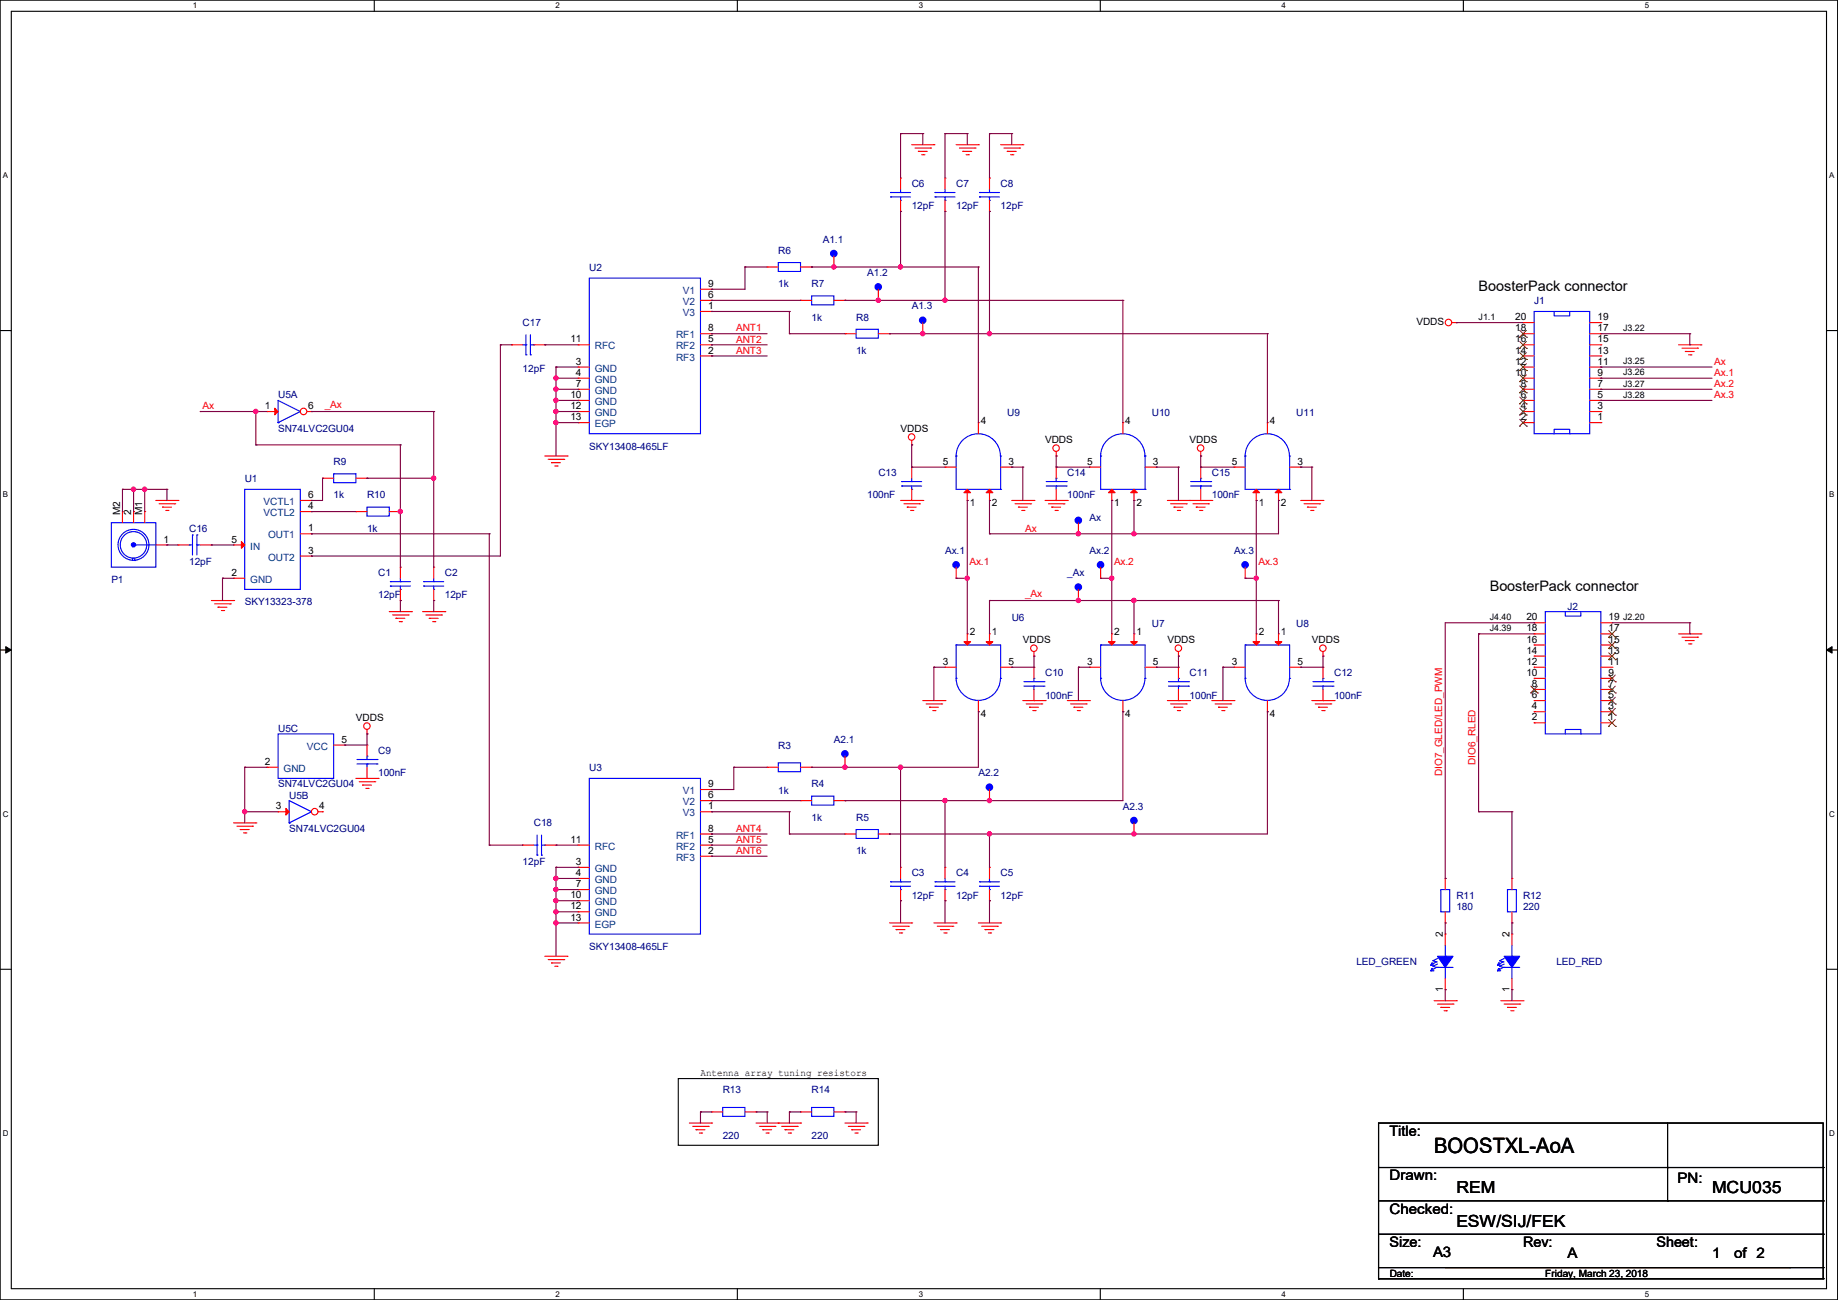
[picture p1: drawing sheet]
<svg xmlns="http://www.w3.org/2000/svg" width="420mm" height="297mm" viewBox="0 0 420 297" stroke-linecap="round" stroke-linejoin="round" font-family="sans-serif">
<path d="M0 0h419.9v297h-419.9zM2.6 2.6h414.8v291.8h-414.8z" fill="none" stroke="#000" stroke-width=".25"/>
<g fill="#fff">
<path d="M44 .3h1v2h-1z"/>
<path d="M44 294.7h1v2h-1z"/>
</g>
<path d="M85.5 0v2.6M85.5 294.4v2.6" fill="none" stroke="#000" stroke-width=".25"/>
<g fill="#fff">
<path d="M127 .3h.9v2h-.9z"/>
<path d="M127 294.7h.9v2h-.9z"/>
</g>
<path d="M168.5 0v2.6M168.5 294.4v2.6" fill="none" stroke="#000" stroke-width=".25"/>
<g fill="#fff">
<path d="M209.9 .3h1v2h-1z"/>
<path d="M209.9 294.7h1v2h-1z"/>
</g>
<path d="M251.4 0v2.6M251.4 294.4v2.6" fill="none" stroke="#000" stroke-width=".25"/>
<g fill="#fff">
<path d="M292.9 .3h.9v2h-.9z"/>
<path d="M292.9 294.7h.9v2h-.9z"/>
</g>
<path d="M334.4 0v2.6M334.4 294.4v2.6" fill="none" stroke="#000" stroke-width=".25"/>
<g fill="#fff">
<path d="M375.8 .3h1v2h-1z"/>
<path d="M375.8 294.7h1v2h-1z"/>
<path d="M.7 39h1.2v2h-1.2z"/>
<path d="M418 39h1.2v2h-1.2z"/>
<path d="M.7 112h1.2v2h-1.2z"/>
<path d="M418 112h1.2v2h-1.2z"/>
</g>
<path d="M0 75.5h2.6M417.4 75.5h2.5" fill="none" stroke="#000" stroke-width=".25"/>
<g fill="#fff">
<path d="M.7 185h1.2v1.9h-1.2z"/>
<path d="M418 185h1.3v1.9h-1.3z"/>
</g>
<path d="M0 148.5h2.6M417.4 148.5h2.5" fill="none" stroke="#000" stroke-width=".25"/>
<path d="M1.3 147.7l1.3 .8-1.3 .7zM417.4 148.5l1.2-.8v1.5z" fill="#000" stroke="#000" stroke-width=".23"/>
<g fill="#fff">
<path d="M.7 257.9h1.2v2h-1.2z"/>
<path d="M418 257.9h1.3v2h-1.3z"/>
</g>
<g fill="none" stroke="#000" stroke-width=".25">
<path d="M0 221.4h2.6M417.4 221.4h2.5M155 246.4h45.7v15.3h-45.7zM315 256.6h101.6v33h-101.6zM381 256.6v17.8M315 266.7h101.6M315 274.4h101.6M381 266.7h.1M381 274.4h.1M416.6 266.7h.1M416.6 274.4h.1M315 292.1h.1"/>
<path d="M315 282h101.6M315 289.6v2.5M315 292.1h101.6M330.2 289.6h78.8M409 289.6h.1M416.6 282h.1M416.6 292.1h.1M416.6 289.6h.1M416.6 289.6v2.5"/>
</g>
<g fill="none" stroke="#f00" stroke-width=".25">
<path d="M208.3 33.1h5.1M209.1 33.8h3.5M209.8 34.6h.1M209.8 34.6h2.1M210.6 35.3h.5M211.1 35.3h.1M212.6 33.8h.1M213.4 33.1h.1M218.5 33.1h5.1M219.2 33.8h3.6M220 34.6h.1M220 34.6h2"/>
<path d="M220.8 35.3h.5M221.3 35.3h.1M222.8 33.8h.1M223.6 33.1h.1M228.6 33.1h5.1M229.4 33.8h3.6M230.2 34.6h.1M230.2 34.6h2M230.9 35.3h.5M231.4 35.3h.1M233 33.8h.1M233.7 33.1h.1"/>
<path d="M331.8 73.7h1M332.8 73.7h.1M383.6 78.8h5.1M384.3 79.5h3.6M387.9 79.5h.1M388.7 78.8h.1M385.1 80.3h.1M385.1 80.3h2M385.9 81.1h.5M386.4 81.1h.1M35.6 114.3h5.1M36.4 115.1h3.5"/>
<path d="M37.1 115.9h.1M37.1 115.9h2.1M37.9 116.6h.5M38.4 116.6h.1M39.9 115.1h.1M40.7 114.3h.1M124.5 104.2h5.1M125.3 104.9h3.5M126 105.7h.1M126 105.7h2.1M126.8 106.5h.5M127.3 106.5h.1"/>
<path d="M128.8 104.9h.1M129.6 104.2h.1M205.8 114.3h5.1M206.5 115.1h3.6M207.3 115.9h.1M207.3 115.9h2M208.1 116.6h.5M208.3 101.6h.1M208.3 100.6v1M208.6 116.6h.1M210.1 115.1h.1M210.9 114.3h.1"/>
<path d="M231.2 114.3h5.1M231.9 115.1h3.6M232.7 115.9h.1M232.7 115.9h2M233.5 116.6h.5M234 116.6h.1M235.5 115.1h.1M236.3 114.3h.1M238.8 114.3h5.1M239.6 115.1h3.5M240.3 115.9h.1M240.3 115.9h2.1"/>
<path d="M241.1 116.6h.5M241.3 104.2h.1M241.3 103.2v1M241.6 116.6h.1M243.1 115.1h.1M243.9 114.3h.1M266.7 114.3h10.2M267.5 115.1h3.6M268.3 115.9h.1M268.3 115.9h2M269 116.6h.5M269.5 116.6h.1"/>
<path d="M271.1 115.1h.1M271.8 114.3h.1M272.6 115.1h3.5M273.3 115.9h.1M273.3 115.9h2.1M274.1 116.6h.5M274.4 104.2h.1M274.4 103.2v1M274.6 116.6h.1M276.1 115.1h.1M276.9 114.3h.1M297.2 114.3h5.1"/>
<path d="M298 115.1h3.5M298.7 115.9h.1M298.7 115.9h2.1M299.5 116.6h.5M300 116.6h.1M301.5 115.1h.1M302.3 114.3h.1M48.3 137.2h5.1M49.1 138h3.5M49.8 138.7h.1M49.8 138.7h2.1M50.6 139.5h.5"/>
<path d="M51.1 139.5h.1M52.6 138h.1M53.4 137.2h.1M88.9 139.7h5.1M94 139.7h.1M96.6 139.7h5M101.6 139.7h.1M89.7 140.5h3.6M90.5 141.3h.1M90.5 141.3h2M91.2 142h.5M91.7 142h.1"/>
<path d="M93.3 140.5h.1M97.3 140.5h3.6M98.1 141.3h.1M98.1 141.3h2M98.8 142h.6M99.4 142h.1M100.9 140.5h.1M236.3 149.9h.1M236.3 148.9v1M269.3 149.9h.1M269.3 148.9v1M302.3 149.9h.1"/>
<path d="M302.3 148.9v1M383.6 144.8h5.1M384.3 145.6h3.6M385.1 146.3h.1M385.1 146.3h2M385.9 147.1h.5M386.4 147.1h.1M387.9 145.6h.1M388.7 144.8h.1M81.3 177.8h5.1M82.1 178.6h3.5M82.8 179.4h.1"/>
<path d="M82.8 179.4h2.1M83.9 167.7h.1M83.9 166.7v1M85.6 178.6h.1M86.4 177.8h.1M210.9 160.1h5M211.6 160.8h3.6M212.4 161.6h.1M212.4 161.6h2M213.1 162.3h.6M213.7 162.3h.1M215.2 160.8h.1"/>
<path d="M215.9 160.1h.1M233.7 160.1h5.1M234.5 160.8h3.5M235.2 161.6h.1M235.2 161.6h2.1M236 162.3h.5M236.5 162.3h.1M238 160.8h.1M238.8 160.1h.1M243.9 160.1h5.1M244.6 160.8h3.6M245.4 161.6h.1"/>
<path d="M245.4 161.6h2M246.2 162.3h.5M246.7 162.3h.1M248.2 160.8h.1M249 160.1h.1M266.7 160.1h5.1M267.5 160.8h3.6M268.3 161.6h.1M268.3 161.6h2M269 162.3h.5M269.5 162.3h.1M271.1 160.8h.1"/>
<path d="M271.8 160.1h.1M276.9 160.1h5.1M277.7 160.8h3.5M278.4 161.6h.1M278.4 161.6h2.1M279.2 162.3h.5M279.7 162.3h.1M281.2 160.8h.1M282 160.1h.1M299.8 160.1h5M300.5 160.8h3.6M301.3 161.6h.1"/>
<path d="M301.3 161.6h2M302 162.3h.6M302.6 162.3h.1M304.1 160.8h.1M304.8 160.1h.1M53.4 188h5.1M54.1 188.8h3.6M54.9 189.5h.1M54.9 189.5h2M55.7 190.3h.5M56.2 190.3h.1M57.7 188.8h.1"/>
<path d="M58.5 188h.1M63.5 185.5h.1M63.5 185.5h2.6M83.6 180.1h.5M84.1 180.1h.1M124.5 218.5h5.1M125.3 219.2h3.5M128.8 219.2h.1M129.6 218.5h.1M203.2 210.9h5.1M204 211.6h3.6M204.8 212.4h.1"/>
<path d="M204.8 212.4h2M205.5 213.1h.5M206 213.1h.1M207.6 211.6h.1M208.3 210.9h.1M213.4 210.9h5.1M214.2 211.6h3.5M214.9 212.4h.1M214.9 212.4h2.1M215.7 213.1h.5M216.2 213.1h.1M217.7 211.6h.1"/>
<path d="M218.5 210.9h.1M223.6 210.9h5M224.3 211.6h3.6M225.1 212.4h.1M225.1 212.4h2M225.8 213.1h.6M226.4 213.1h.1M227.9 211.6h.1M228.6 210.9h.1M126 220h.1M126 220h2.1M126.8 220.8h.5"/>
<path d="M127.3 220.8h.1M327.7 228.6h5.1M328.5 229.4h3.5M329.2 230.2h.1M329.2 230.2h2.1M330 230.9h.5M330.5 230.9h.1M332 229.4h.1M332.8 228.6h.1M342.9 228.6h5.1M343.7 229.4h3.6M344.5 230.2h.1"/>
<path d="M344.5 230.2h2M345.2 230.9h.5M345.7 230.9h.1M347.3 229.4h.1M348 228.6h.1M157.5 256.6h5.1M158.3 257.3h3.5M159 258.1h.1M159 258.1h2.1M159.8 258.9h.5M160.3 258.9h.1M161.8 257.3h.1"/>
<path d="M162.6 256.6h.1M172.8 256.6h10.1M173.5 257.3h3.6M174.3 258.1h.1M174.3 258.1h2M175 258.9h.6M175.6 258.9h.1M177.1 257.3h.1M177.8 256.6h.1M178.6 257.3h3.6M179.4 258.1h.1M179.4 258.1h2"/>
<path d="M180.1 258.9h.5M180.6 258.9h.1M182.2 257.3h.1M182.9 256.6h.1M193.1 256.6h5.1M193.8 257.3h3.6M194.6 258.1h.1M194.6 258.1h2M195.4 258.9h.5M195.9 258.9h.1M197.4 257.3h.1M198.2 256.6h.1"/>
<circle cx="331" cy="73.7" r=".74"/>
<circle cx="208.3" cy="99.8" r=".74"/>
<circle cx="241.3" cy="102.4" r=".74"/>
<circle cx="274.3" cy="102.4" r=".74"/>
<circle cx="236.2" cy="148.1" r=".74"/>
<circle cx="269.3" cy="148.1" r=".74"/>
<circle cx="302.3" cy="148.1" r=".74"/>
<circle cx="83.8" cy="165.9" r=".74"/>
</g>
<path d="M66.1 188h.1M71.2 185.5h.1M71.2 185.5l-5.1-2.6v5.1M71.2 185.5l-5.1 2.5" fill="none" stroke="#00f" stroke-width=".25"/>
<path d="M65.3 184.7l.8 .8-.8 .7z" fill="#f00" stroke="#f00" stroke-width=".25"/>
<circle cx="71.9" cy="185.4" r=".74" fill="#fff" stroke="#f00" stroke-width=".25"/>
<g fill="none" stroke="#f00" stroke-width=".25">
<path d="M205.8 48.3h.1M205.8 40.7h.1M205.8 40.7v2.5M205.8 45.8v2.5M226.1 48.3h.1M226.1 40.7h.1M226.1 40.7v2.5M226.1 45.8v2.5M116.9 78.8h.1M116.9 78.8h2.5M122 78.8h2.5M124.5 78.8h.1"/>
<path d="M61 94h.1M61 94h2.5M73.7 109.3h.1M73.7 109.3h2.5M81.3 109.3h2.6M83.9 109.3h.1M246.4 119.4v2.6M274.4 106.7h.1M274.4 114.3h.1M274.4 106.7v2.6M274.4 111.8v2.5M40.7 124.5h.1"/>
<path d="M40.7 124.5h2.5M45.8 124.5h2.5M48.3 124.5h.1M91.5 137.2h.1M91.5 129.6h.1M91.5 129.6v2.5M91.5 134.7v2.5M246.4 122h.1M215.9 152.4h.1M215.9 152.4h2.6M221 144.8h.1M221 144.8v2.6"/>
<path d="M226.1 144.8h.1M226.1 144.8v2.6M228.6 152.4h2.6M231.2 152.4h.1M249 152.4h.1M249 152.4h2.5M254 144.8h.1M254 144.8v2.6M259.1 144.8h.1M259.1 144.8v2.6M261.7 152.4h2.5M264.2 152.4h.1"/>
<path d="M269.3 152.4h.1M269.3 152.4v2.6M269.3 157.5v2.6M282 152.4h.1M282 152.4h2.5M287.1 144.8h.1M287.1 144.8v2.6M292.1 144.8h.1M292.1 144.8v2.6M294.7 152.4h2.5M297.2 152.4h.1M175.3 175.3h.1"/>
<path d="M175.3 175.3h2.5M182.9 175.3h2.6M185.5 175.3h.1M193.1 175.3h.1M193.1 172.8v2.5M223.6 162.6h.1M223.6 160.1v2.5M256.6 162.6h.1M256.6 160.1v2.5M269.3 160.1h.1M289.6 162.6h.1M289.6 160.1v2.5"/>
<path d="M72.7 185.5h1M73.7 185.5h.1M132.1 193.1h.1M132.1 198.2h.1M132.1 193.1h2.6M132.1 198.2h2.6M160.1 185.5h2.5M160.1 193.1h2.5M160.1 182.9h2.5M160.1 180.4h2.5M160.1 190.5h2.5M160.1 195.6h2.5"/>
<path d="M162.6 185.5h.1M162.6 182.9h.1M162.6 180.4h.1M162.6 190.5h.1M162.6 193.1h.1M162.6 195.6h.1M259.1 190.5h.1M259.1 188v2.5M132.1 200.7h.1M132.1 210.9h.1M132.1 203.2h.1M132.1 205.8h.1"/>
<path d="M132.1 208.3h.1M132.1 200.7h2.6M132.1 210.9h2.6M132.1 203.2h2.6M132.1 205.8h2.6M132.1 208.3h2.6"/>
</g>
<g fill="none" stroke="#00f" stroke-width=".25">
<path d="M203.5 44h.1M203.5 45h.1M203.5 44h4.6M203.5 45h4.6M205.8 44h.1M205.8 45.8h.1M205.8 43.2v.8M205.8 45v.8M223.8 44h.1M223.8 45h.1M223.8 44h4.6M223.8 45h4.6"/>
<path d="M226.1 44h.1M226.1 45.8h.1M226.1 43.2v.8M226.1 45v.8M119.4 78.8h.8M120.2 78.8h.1M120.2 76.5v4.6M121.2 76.5v4.6M121.2 78.8h.8M122 78.8h.1M63.5 96.6h.1M68.6 94h.1"/>
<path d="M68.6 94l-5.1-2.5v5.1M68.6 94l-5.1 2.6M120.2 81.1h.1M121.2 81.1h.1M76.2 108.2h5.1v2.1h-5.1zM246.4 118.9h.1M246.4 118.9v.5M272.1 111h4.5M272.1 110h4.5M274.4 111h.1M274.4 109.3h.1M274.4 109.3v.7"/>
<path d="M274.4 111v.8M276.6 111h.1M276.6 110h.1M43.2 124.5h.1M43.2 124.5h.8M44 122.2h.1M44 122.2v4.6M45 122.2h.1M45 124.5h.1M45 122.2v4.6M45 124.5h.8M89.2 132.9h.1"/>
<path d="M89.2 133.9h.1M89.2 132.9h4.6M89.2 133.9h4.6M91.5 132.9h.1M91.5 134.7h.1M91.5 132.1v.8M91.5 133.9v.8M218.5 147.4h.1M218.5 155h.1M218.5 155a5.1 5.1 0 0 0 5 5 5.1 5.1 0 0 0 5.1-5M218.5 147.4h10.1v7.6M218.5 147.4v7.6"/>
<path d="M228.6 155h.1M251.5 147.4h.1M251.5 155h.1M251.5 155a5.1 5.1 0 0 0 5.1 5 5.1 5.1 0 0 0 5-5M251.5 147.4h10.2v7.6M251.5 147.4v7.6M261.7 155h.1M267 156.8h4.6M267 155.7h4.6M269.3 156.8h.1M269.3 155h.1M269.3 155v.7"/>
<path d="M269.3 156.8v.7M271.6 156.8h.1M271.6 155.7h.1M284.5 147.4h.1M284.5 155h.1M284.5 155a5.1 5.1 0 0 0 5.1 5 5.1 5.1 0 0 0 5-5M284.5 147.4h10.2v7.6M284.5 147.4v7.6M294.7 155h.1M134.7 177.8h25.4v35.6h-25.4zM177.8 174.3h5.1v2h-5.1zM193.1 172.3h.1"/>
<path d="M193.1 172.3v.5M259.1 187.5h.1M259.1 187.5v.5"/>
<circle cx="246.4" cy="118.9" r=".23"/>
<circle cx="193.1" cy="172.2" r=".23"/>
<circle cx="259.1" cy="187.5" r=".23"/>
</g>
<g fill="#f00" stroke="#f00" stroke-width=".25">
<path d="M291.4 146.6h1.5l-.8 .8z"/>
<path d="M286.3 146.6h1.5l-.7 .8z"/>
<path d="M258.4 146.6h1.5l-.8 .8z"/>
<path d="M253.3 146.6h1.5l-.8 .8z"/>
<path d="M225.3 146.6h1.6l-.8 .8z"/>
<path d="M220.3 146.6h1.5l-.8 .8z"/>
<path d="M62.8 93.3l.7 .7-.7 .8z"/>
</g>
<g fill="none" stroke="#00f" stroke-width=".76">
<circle cx="246.4" cy="118.9" r=".49"/>
<circle cx="193.1" cy="172.2" r=".49"/>
<circle cx="259.1" cy="187.5" r=".49"/>
</g>
<circle cx="69.4" cy="94" r=".74" fill="#fff" stroke="#f00" stroke-width=".25"/>
<g fill="none" stroke="#f00" stroke-width=".25">
<path d="M190.5 58.5v2.5M215.9 48.3h.1M215.9 40.7h.1M215.9 40.7v2.5M215.9 45.8v2.5M132.1 78.8h.1M132.1 78.8h2.6M160.1 76.2h2.5M160.1 78.8h2.5M160.1 71.2h2.5M160.1 68.6h2.5M160.1 66.1h2.5"/>
<path d="M162.6 71.2h.1M162.6 68.6h.1M162.6 66.1h.1M162.6 76.2h.1M162.6 78.8h.1M175.3 61h.1M175.3 61h2.5M182.9 68.6h.1M182.9 61h2.6M182.9 68.6h2.6M185.5 61h.1M190.5 61h.1"/>
<path d="M190.5 68.6h2.6M193.1 76.2h.1M193.1 68.6h.1M193.1 76.2h2.5M200.7 68.6h.1M200.7 76.2h2.5M200.7 66.1v2.5M203.2 76.2h.1M210.9 76.2h.1M210.9 73.7v2.5M348 78.8h.1M348 76.2h.1"/>
<path d="M348 73.7h.1M348 76.2h2.6M348 78.8h2.6M348 73.7h2.6M363.3 76.2h2.5M363.3 78.8h2.5M363.3 73.7h2.5M365.8 78.8h.1M365.8 76.2h.1M365.8 73.7h.1M70.1 94h1.1M71.2 94h.1"/>
<path d="M132.1 83.9h.1M132.1 86.4h.1M132.1 96.6h.1M132.1 88.9h.1M132.1 91.5h.1M132.1 94h.1M132.1 94h2.6M132.1 96.6h2.6M132.1 91.5h2.6M132.1 88.9h2.6M132.1 86.4h2.6M132.1 83.9h2.6"/>
<path d="M160.1 81.3h2.5M162.6 81.3h.1M223.6 96.6h.1M223.6 96.6v2.5M256.6 96.6h.1M256.6 96.6v2.5M289.6 96.6h.1M289.6 96.6v2.5M348 96.6h.1M348 94h.1M348 91.5h.1M348 88.9h.1"/>
<path d="M348 86.4h.1M348 83.9h.1M348 81.3h.1M348 94h2.6M348 96.6h2.6M348 91.5h2.6M348 88.9h2.6M348 86.4h2.6M348 83.9h2.6M348 81.3h2.6M363.3 94h2.5M363.3 96.6h2.5"/>
<path d="M363.3 91.5h2.5M363.3 88.9h2.5M363.3 86.4h2.5M363.3 83.9h2.5M363.3 81.3h2.5M365.8 96.6h.1M365.8 94h.1M365.8 91.5h.1M365.8 88.9h.1M365.8 86.4h.1M365.8 83.9h.1M365.8 81.3h.1"/>
<path d="M28 116.9h.1M28 116.9v2.5M30.5 116.9h.1M30.5 116.9v2.5M33.1 116.9h.1M33.1 116.9v2.5M68.6 116.9h2.6M68.6 114.3h2.6M71.2 114.3h.1M71.2 116.9h.1M81.3 116.9h.1M81.3 116.9h2.6"/>
<path d="M88.9 116.9h2.6M91.5 116.9h.1M208.3 114.3h.1M208.3 106.7h.1M208.3 106.7v2.6M208.3 111.8v2.5M215.9 106.7h.1M215.9 106.7h2.6M221 114.3h.1M221 111.8v2.5M226.1 114.3h.1M226.1 111.8v2.5"/>
<path d="M228.6 106.7h2.6M231.2 106.7h.1M241.3 106.7h.1M241.3 114.3h.1M241.3 106.7v2.6M241.3 111.8v2.5M249 106.7h.1M249 106.7h2.5M254 114.3h.1M254 111.8v2.5M259.1 114.3h.1M259.1 111.8v2.5"/>
<path d="M261.7 106.7h2.5M264.2 106.7h.1M282 106.7h.1M282 106.7h2.5M287.1 114.3h.1M287.1 111.8v2.5M292.1 114.3h.1M292.1 111.8v2.5M294.7 106.7h2.5M297.2 106.7h.1M35.6 124.5h2.5M38.1 124.5h.1"/>
<path d="M53.4 124.5h.1M53.4 132.1h.1M53.4 124.5h2.5M53.4 132.1h2.5M68.6 127h2.6M68.6 122h2.6M71.2 127h.1M71.2 122h.1M99.1 137.2h.1M99.1 129.6h.1M99.1 129.6v2.5M99.1 134.7v2.5"/>
<path d="M218.5 132.1h.1M218.5 129.6v2.5M246.4 137.2h.1M246.4 134.7v2.5M251.5 132.1h.1M251.5 129.6v2.5M284.5 132.1h.1M284.5 129.6v2.5M236.3 152.4h.1M236.3 152.4v2.6M236.3 157.5v2.6M302.3 152.4h.1"/>
<path d="M302.3 152.4v2.6M302.3 157.5v2.6M350.6 157.5h.1M350.6 155h.1M350.6 152.4h.1M350.6 149.9h.1M350.6 147.4h.1M350.6 144.8h.1M350.6 142.3h.1M350.6 157.5h2.5M350.6 155h2.5M350.6 152.4h2.5"/>
<path d="M350.6 149.9h2.5M350.6 147.4h2.5M350.6 144.8h2.5M350.6 142.3h2.5M365.8 157.5h2.5M365.8 155h2.5M365.8 152.4h2.5M365.8 149.9h2.5M365.8 147.4h2.5M365.8 144.8h2.5M365.8 142.3h2.5M368.3 157.5h.1"/>
<path d="M368.3 155h.1M368.3 152.4h.1M368.3 149.9h.1M368.3 147.4h.1M368.3 144.8h.1M368.3 142.3h.1M61 175.3h.1M61 175.3h2.5M76.2 170.2h2.6M78.8 170.2h.1M83.9 170.2h.1M83.9 177.8h.1"/>
<path d="M83.9 170.2v2.6M83.9 175.3v2.5M236.3 160.1h.1M302.3 160.1h.1M350.6 165.1h.1M350.6 162.6h.1M350.6 160.1h.1M350.6 165.1h2.5M350.6 162.6h2.5M350.6 160.1h2.5M365.8 165.1h2.5M365.8 162.6h2.5"/>
<path d="M365.8 160.1h2.5M368.3 165.1h.1M368.3 162.6h.1M368.3 160.1h.1M119.4 193.1h.1M119.4 193.1h2.6M124.5 193.1h2.5M127 193.1h.1M182.9 182.9h.1M182.9 182.9h2.6M190.5 182.9h2.6M193.1 190.5h.1"/>
<path d="M193.1 182.9h.1M193.1 190.5h2.5M200.7 190.5h2.5M203.2 190.5h.1M205.8 198.2h.1M205.8 198.2v2.5M215.9 198.2h.1M215.9 198.2v2.5M226.1 198.2h.1M226.1 182.9h.1M226.1 180.4v2.5M226.1 198.2v2.5"/>
<path d="M205.8 205.8h.1M205.8 203.2v2.6M215.9 205.8h.1M215.9 203.2v2.6M226.1 205.8h.1M226.1 203.2v2.6M330.2 210.9h.1M330.2 200.7h.1M330.2 213.4h.1M330.2 200.7v2.5M330.2 208.3v2.6M330.2 213.4v2.5"/>
<path d="M345.5 210.9h.1M345.5 200.7h.1M345.5 213.4h.1M345.5 200.7v2.5M345.5 208.3v2.6M345.5 213.4v2.5M330.2 226.1h.1M330.2 223.6v2.5M345.5 226.1h.1M345.5 223.6v2.5M162.6 254h.1M162.6 254h2.5"/>
<path d="M170.2 254h2.6M172.8 254h.1M182.9 254h.1M182.9 254h2.6M190.5 254h2.6M193.1 254h.1"/>
</g>
<g fill="none" stroke="#00f" stroke-width=".25">
<path d="M177.8 60h5.1v2h-5.1zM190.5 58h.1M190.5 58v.5M213.7 44h.1M213.7 45h.1M213.7 44h4.5M213.7 45h4.5M215.9 44h.1M215.9 45.8h.1M215.9 43.2v.8M215.9 45v.8M134.7 63.5h25.4v35.6h-25.4z"/>
<path d="M185.5 67.6h5v2h-5zM195.6 75.2h5.1v2.1h-5.1zM200.7 65.6h.1M200.7 65.6v.5M210.9 73.2h.1M210.9 73.2v.5M350.6 71.2h12.7v27.9h-12.7zM355.1 71.2v1h3.6v-1M355.1 99.1v-1h3.6v1M25.4 119.4h10.2v10.2h-10.2zM55.9 111.8h12.7v22.9h-12.7zM83.9 115.9h5v2h-5z"/>
<path d="M206 110h.1M206 111h.1M206 110h4.6M206 111h4.6M208.3 110h.1M208.3 111.8h.1M208.3 109.3v.7M208.3 111v.8M218.5 104.2a5.1 5.1 0 0 1 5-5.1 5.1 5.1 0 0 1 5.1 5.1M218.5 104.2h.1M218.5 104.2v7.6h10.1M228.6 111.8h.1"/>
<path d="M228.6 104.2h.1M228.6 104.2v7.6M239.1 110h4.5M239.1 111h4.5M241.3 111h.1M241.3 109.3h.1M241.3 109.3v.7M241.3 111v.8M243.6 111h.1M243.6 110h.1M251.5 104.2a5.1 5.1 0 0 1 5.1-5.1 5.1 5.1 0 0 1 5 5.1M251.5 104.2h.1"/>
<path d="M251.5 104.2v7.6h10.2M261.7 111.8h.1M261.7 104.2h.1M261.7 104.2v7.6M284.5 104.2a5.1 5.1 0 0 1 5.1-5.1 5.1 5.1 0 0 1 5 5.1M284.5 104.2h.1M284.5 104.2v7.6h10.2M294.7 111.8h.1M294.7 104.2h.1M294.7 104.2v7.6M30.3 127.6h.1M30.3 127.6v.5"/>
<path d="M30.5 124.5h.1M30.5 124.5h5.1M30.8 128.1h.1M30.8 127.6v.5M96.8 132.9h.1M96.8 133.9h.1M96.8 132.9h4.6M96.8 133.9h4.6M99.1 132.9h.1M99.1 134.7h.1M99.1 132.1v.8M99.1 133.9v.8"/>
<path d="M218.5 129.1h.1M218.5 129.1v.5M246.4 134.2h.1M246.4 134.2v.5M251.5 129.1h.1M251.5 129.1v.5M284.5 129.1h.1M284.5 129.1v.5M353.1 139.7h12.7v28h-12.7zM357.7 139.7v1.1h3.5v-1.1M234 156.8h4.5M234 155.7h4.5"/>
<path d="M236.3 156.8h.1M236.3 155h.1M236.3 155v.7M236.3 156.8v.7M238.5 156.8h.1M238.5 155.7h.1M300 156.8h4.6M300 155.7h4.6M302.3 156.8h.1M302.3 155h.1M302.3 155v.7M302.3 156.8v.7"/>
<path d="M304.6 156.8h.1M304.6 155.7h.1M63.5 167.7h12.7v10.1h-12.7zM81.6 174.5h4.5M81.6 173.5h4.5M83.9 174.5h.1M83.9 172.8h.1M83.9 172.8v.7M83.9 174.5v.8M86.1 174.5h.1M86.1 173.5h.1M226.1 179.9h.1"/>
<path d="M226.1 179.9v.5M357.7 167.7v-1h3.5v1M122 193.1h.7M122.7 195.4h.1M122.7 193.1h.1M122.7 190.8v4.6M123.7 195.4h.1M123.7 190.8v4.6M123.7 193.1h.8M124.5 193.1h.1M185.5 181.9h5v2h-5zM195.6 189.5h5.1v2.1h-5.1z"/>
<path d="M203.5 201.5h.1M203.5 202.5h.1M203.5 201.5h4.6M203.5 202.5h4.6M205.8 201.5h.1M205.8 203.2h.1M205.8 200.7v.8M205.8 202.5v.7M213.7 201.5h.1M213.7 202.5h.1M213.7 201.5h4.5M213.7 202.5h4.5"/>
<path d="M215.9 201.5h.1M215.9 203.2h.1M215.9 200.7v.8M215.9 202.5v.7M223.8 201.5h.1M223.8 202.5h.1M223.8 201.5h4.6M223.8 202.5h4.6M226.1 201.5h.1M226.1 203.2h.1M226.1 200.7v.8M226.1 202.5v.7"/>
<path d="M327.4 219.5h.1M327.4 219.5l.8 .3M328.2 219.8h.1M328.2 219.8l-1.3 .7M328.5 219l-1.1 .5M329.2 203.2h2.1v5.1h-2.1zM330.2 218.5h.1M330.2 215.9v2.6M342.7 219.5h.1M342.7 219.5l.8 .3M343.5 219.8h.1M343.5 219.8l-1.3 .7"/>
<path d="M343.7 219l-1 .5M344.5 203.2h2v5.1h-2zM345.5 218.5h.1M345.5 215.9v2.6M326.9 220.5h.1M326.9 221.8h.1M326.9 220.5h.5M326.9 221.8h.5M327.2 220h.1M327.2 221.3h.1M327.2 220l-.3 .5M327.2 221.3l-.3 .5"/>
<path d="M327.4 220.5h.1M327.4 221.8h.1M327.4 220.8h.1M327.4 220.8l.8 .2M328.2 221h.1M328.2 221l-1.3 .8M328.5 221h.1M328.5 221h3.5M328.5 220.3l-1.1 .5M330.2 221h.1M330.2 221v2.6M342.2 220.5h.1"/>
<path d="M342.2 221.8h.1M342.2 220.5h.5M342.2 221.8h.5M342.4 220h.1M342.4 221.3h.1M342.4 220l-.2 .5M342.4 221.3l-.2 .5M342.7 220.5h.1M342.7 221.8h.1M342.7 220.8h.1M342.7 220.8l.8 .2M343.5 221h.1"/>
<path d="M343.5 221l-1.3 .8M343.7 221h.1M343.7 221h3.6M343.7 220.3l-1 .5M345.5 221h.1M345.5 221v2.6M165.1 253h5.1v2.1h-5.1zM185.5 253h5v2.1h-5z"/>
<circle cx="190.5" cy="57.9" r=".23"/>
<circle cx="200.7" cy="65.6" r=".23"/>
<circle cx="210.8" cy="73.2" r=".23"/>
<circle cx="30.5" cy="124.5" r="3.5"/>
<circle cx="30.5" cy="124.5" r="3"/>
<circle cx="218.5" cy="129.1" r=".23"/>
<circle cx="246.4" cy="134.1" r=".23"/>
<circle cx="251.5" cy="129.1" r=".23"/>
<circle cx="284.5" cy="129.1" r=".23"/>
<circle cx="226.1" cy="179.9" r=".23"/>
</g>
<g fill="none" stroke="#00f" stroke-width=".76">
<circle cx="190.5" cy="57.9" r=".49"/>
<circle cx="200.7" cy="65.6" r=".49"/>
<circle cx="210.8" cy="73.2" r=".49"/>
<circle cx="218.5" cy="129.1" r=".49"/>
<circle cx="246.4" cy="134.1" r=".49"/>
<circle cx="251.5" cy="129.1" r=".49"/>
<circle cx="284.5" cy="129.1" r=".49"/>
<circle cx="226.1" cy="179.9" r=".49"/>
</g>
<g fill="none" stroke="#804000" stroke-width=".23">
<path d="M347.2 79.6h.1M347.2 77h.1M347.3 78l1.5 1.6M347.3 75.5l1.5 1.5M348.8 78l-1.6 1.6M348.8 75.5l-1.6 1.5M348.8 79.6h.1M348.8 77h.1M347.2 97.4h.1M347.2 94.8h.1M347.2 92.3h.1M347.2 89.7h.1"/>
<path d="M347.2 87.2h.1M347.2 84.7h.1M347.2 82.1h.1M347.3 95.8l1.5 1.6M347.3 93.3l1.5 1.5M347.3 90.7l1.5 1.6M347.3 88.2l1.5 1.5M347.3 85.6l1.5 1.6M347.3 83.1l1.5 1.6M347.3 80.6l1.5 1.5M348.8 95.8l-1.6 1.6M348.8 93.3l-1.6 1.5"/>
<path d="M348.8 90.7l-1.6 1.6M348.8 88.2l-1.6 1.5M348.8 85.6l-1.6 1.6M348.8 83.1l-1.6 1.6M348.8 80.6l-1.6 1.5M348.8 97.4h.1M348.8 94.8h.1M348.8 92.3h.1M348.8 89.7h.1M348.8 87.2h.1M348.8 84.7h.1M348.8 82.1h.1"/>
<path d="M349.8 158.3h.1M349.8 156.8l1.6 1.5M351.3 156.8l-1.5 1.5M351.4 158.3h.1M367.5 158.3h.1M367.5 155.8h.1M367.5 150.7h.1M367.5 148.2h.1M367.5 145.6h.1M367.6 159.3l1.5 1.6M367.6 156.8l1.5 1.5M367.6 154.2l1.5 1.6"/>
<path d="M367.6 149.1l1.5 1.6M367.6 146.6l1.5 1.6M367.6 144.1l1.5 1.5M369.1 159.3l-1.6 1.6M369.1 156.8l-1.6 1.5M369.1 154.2l-1.6 1.6M369.1 149.1l-1.6 1.6M369.1 146.6l-1.6 1.6M369.1 144.1l-1.6 1.5M369.1 158.3h.1M369.1 155.8h.1M369.1 150.7h.1"/>
<path d="M369.1 148.2h.1M369.1 145.6h.1M367.5 165.9h.1M367.5 163.4h.1M367.5 160.9h.1M367.6 164.4l1.5 1.5M367.6 161.8l1.5 1.6M369.1 164.4l-1.6 1.5M369.1 161.8l-1.6 1.6M369.1 165.9h.1M369.1 163.4h.1M369.1 160.9h.1"/>
</g>
<g fill="#f00" stroke="#f00" stroke-width=".25">
<path d="M286.3 112.6l.8-.8 .7 .8z"/>
<path d="M292.1 111.8l.8 .8h-1.5z"/>
<path d="M220.3 112.6l.7-.8 .8 .8z"/>
<path d="M225.3 112.6l.8-.8 .8 .8z"/>
<path d="M55.2 123.7l.7 .8-.7 .8z"/>
<path d="M254 111.8l.8 .8h-1.5z"/>
<path d="M258.4 112.6l.7-.8 .8 .8z"/>
</g>
<g fill="#00f" stroke="#00f" stroke-width=".25">
<path d="M343.7 218.5h3.6l-1.8 2.5z" fill-rule="evenodd"/>
<path d="M328.5 218.5h3.5l-1.8 2.5z" fill-rule="evenodd"/>
<circle cx="30.5" cy="124.5" r=".49"/>
</g>
<g fill="none" stroke="#800040" stroke-width=".25">
<path d="M205.8 30.5h.1M205.8 30.5v10.2M205.8 30.5h5.1M210.9 30.5h.1M210.9 30.5v2.6M215.9 30.5h.1M215.9 30.5v10.2M215.9 30.5h5.1M221 30.5h.1M221 30.5v2.6M226.1 30.5h.1M226.1 30.5v10.2"/>
<path d="M226.1 30.5h5.1M231.2 30.5h.1M231.2 30.5v2.6M205.8 48.3h.1M205.8 48.3v12.7M215.9 48.3h.1M215.9 48.3v20.3M226.1 48.3h.1M226.1 48.3v27.9M114.3 78.8h.1M114.3 78.8v48.2h-43.1M114.3 78.8h2.6"/>
<path d="M124.5 78.8h.1M124.5 78.8h7.6M162.6 66.1h.1M162.6 68.6h.1M162.6 71.2h.1M162.6 76.2h.1M162.6 78.8h.1M162.6 78.8h12.7M162.6 76.2h12.7M162.6 68.6h20.3M162.6 71.2h17.8M170.2 61h.1"/>
<path d="M170.2 61h5.1M170.2 61v5.1h-7.6M180.4 76.2h.1M180.4 71.2h.1M180.4 71.2v5M180.4 76.2h12.7M185.5 61h.1M185.5 61h38.1M190.5 61h.1M193.1 68.6h.1M193.1 68.6h63.5M200.7 68.6h.1"/>
<path d="M203.2 76.2h.1M203.2 76.2h86.4M205.8 61h.1M210.9 76.2h.1M215.9 68.6h.1M223.6 61h.1M223.6 61v35.6M226.1 76.2h.1M256.6 68.6h.1M256.6 68.6v28M289.6 76.2h.1M289.6 76.2v20.4"/>
<path d="M332.8 73.7h.1M332.8 73.7h15.2M365.8 76.2h20.3M386.1 76.2h.1M386.1 78.8h.1M386.1 76.2v2.6M45.8 94h.1M45.8 94h15.2M58.5 94h.1M58.5 94v7.6M71.2 94h.1M71.2 94h27.9"/>
<path d="M99.1 94h.1M99.1 94v35.6M127 86.4h.1M127 88.9h.1M127 91.5h.1M127 94h.1M127 96.6h.1M127 83.9h.1M127 83.9v20.3M127 94h5.1M127 86.4h5.1M127 88.9h5.1"/>
<path d="M127 91.5h5.1M127 96.6h5.1M127 83.9h5.1M162.6 81.3h.1M162.6 81.3h12.7M365.8 91.5h.1M365.8 88.9h.1M365.8 86.4h.1M365.8 83.9h.1M365.8 86.4h25.4M365.8 88.9h25.4M365.8 91.5h25.4"/>
<path d="M365.8 83.9h25.4M28 111.8h.1M28 111.8h10.1M28 111.8v5.1M30.5 111.8h.1M30.5 111.8v5.1M33.1 111.8h.1M33.1 111.8v5.1M38.1 111.8h.1M38.1 111.8v2.5M58.5 101.6h.1M58.5 101.6h33"/>
<path d="M71.2 114.3h.1M71.2 116.9h.1M71.2 116.9h10.1M73.7 109.3h.1M73.7 109.3v5h-2.5M83.9 109.3h.1M83.9 109.3h15.2M91.5 101.6h.1M91.5 116.9h.1M91.5 101.6v28M99.1 109.3h.1M208.3 101.6h.1"/>
<path d="M208.3 106.7h.1M208.3 106.7h7.6M208.3 101.6v5.1M221 114.3h.1M221 114.3v30.5M226.1 114.3h.1M226.1 114.3v7.7M231.2 106.7h.1M231.2 106.7h2.5M233.7 106.7h.1M233.7 106.7v7.6M241.3 104.2h.1"/>
<path d="M241.3 106.7h.1M241.3 104.2v2.5M241.3 106.7h7.7M254 114.3h.1M254 114.3v30.5M259.1 114.3h.1M259.1 114.3v7.7M264.2 106.7h.1M264.2 106.7h5.1M269.3 106.7h.1M269.3 106.7v7.6M274.4 104.2h.1"/>
<path d="M274.4 106.7h.1M274.4 104.2v2.5M274.4 106.7h7.6M287.1 114.3h.1M287.1 114.3v30.5M292.1 114.3h.1M292.1 114.3v7.7h-66M297.2 106.7h.1M297.2 106.7h2.6M299.8 106.7h.1M299.8 106.7v7.6M38.1 124.5h.1"/>
<path d="M38.1 124.5h2.6M48.3 124.5h.1M48.3 124.5h5.1M50.8 132.1h.1M50.8 132.1v5.1M50.8 132.1h2.6M71.2 122h.1M71.2 127h.1M71.2 122h40.6M91.5 137.2h.1M91.5 137.2v2.5M99.1 137.2h.1"/>
<path d="M99.1 137.2v2.5M111.8 122h.1M111.8 122v71.1M218.5 132.1h.1M218.5 132.1h2.5M221 132.1h.1M226.1 137.2h.1M226.1 122h.1M226.1 137.2v7.6M226.1 137.2h66M246.4 137.2h.1M246.4 122h.1"/>
<path d="M251.5 132.1h.1M251.5 132.1h2.5M254 132.1h.1M259.1 137.2h.1M259.1 122h.1M259.1 137.2v7.6M284.5 132.1h.1M284.5 132.1h2.6M287.1 132.1h.1M292.1 137.2h.1M292.1 137.2v7.6M213.4 152.4h.1"/>
<path d="M213.4 152.4v7.7M213.4 152.4h2.5M231.2 152.4h.1M236.3 149.9h.1M236.3 149.9v2.5h-5.1M246.4 152.4h.1M246.4 152.4h2.6M246.4 152.4v7.7M264.2 152.4h.1M269.3 149.9h.1M269.3 149.9v2.5h-5.1M279.4 152.4h.1"/>
<path d="M279.4 152.4h2.6M279.4 152.4v7.7M297.2 152.4h.1M302.3 149.9h.1M302.3 149.9v2.5h-5.1M337.9 144.8h.1M337.9 144.8h12.7M337.9 144.8v40.7M350.6 142.3h.1M350.6 142.3h-20.4v58.4M368.3 142.3h17.8M386.1 142.3h.1"/>
<path d="M386.1 144.8h.1M386.1 142.3v2.5M55.9 175.3h.1M55.9 175.3h5.1M55.9 175.3v12.7M78.8 170.2h.1M83.9 167.7h.1M83.9 167.7v2.5h-5.1M167.7 175.3h.1M167.7 175.3h7.6M167.7 175.3v5.1h-5.1M185.5 175.3h.1"/>
<path d="M193.1 175.3h.1M205.8 175.3h.1M205.8 175.3v22.9M223.6 162.6h.1M223.6 162.6v12.7h-38.1M256.6 162.6h.1M256.6 162.6v20.3h-63.5M289.6 162.6h.1M289.6 162.6v27.9h-86.4M55.9 185.5h.1M55.9 185.5h7.6M111.8 193.1h.1"/>
<path d="M111.8 193.1h7.6M127 193.1h.1M127 198.2h.1M127 198.2v20.3M127 193.1h5.1M127 198.2h5.1M162.6 180.4h.1M162.6 182.9h.1M162.6 185.5h.1M162.6 190.5h.1M162.6 193.1h.1M162.6 195.6h.1"/>
<path d="M162.6 193.1h12.7M162.6 182.9h20.3M162.6 190.5h12.7M162.6 185.5h17.8M162.6 195.6h12.7M180.4 185.5h.1M180.4 190.5h.1M180.4 190.5h12.7M180.4 185.5v5M193.1 182.9h.1M203.2 190.5h.1M215.9 182.9h.1"/>
<path d="M215.9 182.9v15.3M226.1 190.5h.1M226.1 182.9h.1M226.1 190.5v7.7M259.1 190.5h.1M337.9 185.5h.1M337.9 185.5h7.6M345.5 185.5h.1M345.5 185.5v15.2M127 210.9h.1M127 205.8h.1M127 208.3h.1"/>
<path d="M127 200.7h.1M127 203.2h.1M127 205.8h5.1M127 208.3h5.1M127 210.9h5.1M127 200.7h5.1M127 203.2h5.1M205.8 205.8h.1M205.8 205.8v5.1M215.9 205.8h.1M215.9 205.8v5.1M226.1 205.8h.1"/>
<path d="M226.1 205.8v5.1M330.2 210.9h.1M330.2 200.7h.1M330.2 210.9v2.5M345.5 210.9h.1M345.5 210.9v2.5M330.2 226.1h.1M330.2 226.1v2.5M345.5 226.1h.1M345.5 226.1v2.5M160.1 254h.1M160.1 254h2.5"/>
<path d="M160.1 254v2.6M172.8 254h.1M172.8 254h2.5M175.3 254h.1M175.3 254v2.6M180.4 254h.1M180.4 254v2.6M180.4 254h2.5M193.1 254h.1M193.1 254h2.5M195.6 254h.1M195.6 254v2.6"/>
</g>
<g fill="#f0f" stroke="#f0f" stroke-width=".25">
<circle cx="91.5" cy="116.9" r=".49"/>
<circle cx="58.4" cy="94" r=".49"/>
<circle cx="127" cy="208.3" r=".49"/>
<circle cx="127" cy="205.8" r=".49"/>
<circle cx="127" cy="210.8" r=".49"/>
<circle cx="127" cy="96.5" r=".49"/>
<circle cx="127" cy="94" r=".49"/>
<circle cx="127" cy="88.9" r=".49"/>
<circle cx="127" cy="91.5" r=".49"/>
<circle cx="127" cy="203.2" r=".49"/>
<circle cx="127" cy="200.7" r=".49"/>
<circle cx="193.1" cy="175.3" r=".49"/>
<circle cx="215.9" cy="182.9" r=".49"/>
<circle cx="226.1" cy="190.5" r=".49"/>
<circle cx="55.9" cy="185.4" r=".49"/>
<circle cx="246.4" cy="137.2" r=".49"/>
<circle cx="259.1" cy="137.2" r=".49"/>
<circle cx="246.4" cy="121.9" r=".49"/>
<circle cx="259.1" cy="121.9" r=".49"/>
<circle cx="190.5" cy="61" r=".49"/>
<circle cx="205.8" cy="61" r=".49"/>
<circle cx="99.1" cy="109.2" r=".49"/>
<circle cx="226.1" cy="182.9" r=".49"/>
<circle cx="259.1" cy="190.5" r=".49"/>
<circle cx="205.8" cy="175.3" r=".49"/>
<circle cx="215.9" cy="68.6" r=".49"/>
<circle cx="200.7" cy="68.6" r=".49"/>
<circle cx="226.1" cy="76.2" r=".49"/>
<circle cx="210.8" cy="76.2" r=".49"/>
<circle cx="221" cy="132.1" r=".49"/>
<circle cx="254" cy="132.1" r=".49"/>
<circle cx="287" cy="132.1" r=".49"/>
<circle cx="33" cy="111.8" r=".49"/>
<circle cx="30.5" cy="111.8" r=".49"/>
<circle cx="127" cy="86.4" r=".49"/>
</g>
<text font-size="4.8" x="327.7" y="263.5">BOOSTXL-AoA</text>
<g font-size="3.8">
<text x="332.8" y="272.7">REM</text>
<text x="391.2" y="272.7">MCU035</text>
<text x="332.8" y="280.3">ESW/SIJ/FEK</text>
</g>
<g font-size="3.3">
<text x="337.9" y="66.5">BoosterPack connector</text>
<text x="340.4" y="135.1">BoosterPack connector</text>
<text x="317.5" y="259.5">Title:</text>
<text x="317.5" y="269.7">Drawn:</text>
<text x="383.3" y="270.2">PN:</text>
<text x="317.5" y="277.3">Checked:</text>
<text x="317.5" y="284.9">Size:</text>
<text x="327.4" y="287.2">A3</text>
<text x="348" y="284.9">Rev:</text>
<text x="358.2" y="287.5">A</text>
<text x="378.5" y="284.9">Sheet:</text>
<text x="391.2" y="287.5">1</text>
<text x="396.3" y="287.5">of 2</text>
</g>
<g font-size="2.3" fill="#000080">
<text x="208.3" y="42.8">C6</text>
<text x="208.3" y="47.8">12pF</text>
<text x="218.5" y="42.8">C7</text>
<text x="218.5" y="47.8">12pF</text>
<text x="228.6" y="42.8">C8</text>
<text x="228.6" y="47.8">12pF</text>
<text x="177.8" y="58">R6</text>
<text x="188" y="55.5">A1.1</text>
<text x="134.7" y="61.8">U2</text>
<text x="177.8" y="65.6">1k</text>
<text x="185.5" y="65.6">R7</text>
<text x="198.2" y="63.1">A1.2</text>
<text x="208.3" y="70.7">A1.3</text>
<text x="350.6" y="69.4">J1</text>
<text x="119.4" y="74.5">C17</text>
<text x="185.5" y="73.2">1k</text>
<text x="195.6" y="73.2">R8</text>
<text x="195.6" y="80.9">1k</text>
<text x="119.4" y="84.9">12pF</text>
<text x="63.5" y="91">U5A</text>
<text x="230.2" y="95.1">U9</text>
<text x="263.2" y="95.1">U10</text>
<text x="296.2" y="95.1">U11</text>
<text x="63.5" y="98.6">SN74LVC2GU04</text>
<text x="76.2" y="106.3">R9</text>
<text x="134.7" y="102.7">SKY13408-465LF</text>
<text x="55.9" y="110.1">U1</text>
<text x="76.2" y="113.9">1k</text>
<text x="83.9" y="113.9">R10</text>
<text x="198.2" y="113.9">100nF</text>
<text x="200.7" y="108.8">C13</text>
<text x="243.9" y="108.8">C14</text>
<text x="243.9" y="113.9">100nF</text>
<text x="276.9" y="108.8">C15</text>
<text x="276.9" y="113.9">100nF</text>
<text x="249" y="119">Ax</text>
<text x="43.2" y="121.5">C16</text>
<text x="83.9" y="121.5">1k</text>
<text x="43.2" y="129.1">12pF</text>
<text x="86.4" y="131.7">C1</text>
<text x="101.6" y="131.7">C2</text>
<text x="215.9" y="126.6">Ax.1</text>
<text x="243.9" y="131.7">_Ax</text>
<text x="249" y="126.6">Ax.2</text>
<text x="282" y="126.6">Ax.3</text>
<text x="25.4" y="133.2">P1</text>
<text x="86.4" y="136.7">12pF</text>
<text x="101.6" y="136.7">12pF</text>
<text x="55.9" y="138.3">SKY13323-378</text>
<text x="231.2" y="141.8">U6</text>
<text x="263.2" y="143.3">U7</text>
<text x="296.2" y="143.3">U8</text>
<text x="358.2" y="139.3">J2</text>
<text x="238.8" y="154.5">C10</text>
<text x="271.8" y="154.5">C11</text>
<text x="304.8" y="154.5">C12</text>
<text x="238.8" y="159.6">100nF</text>
<text x="271.8" y="159.6">100nF</text>
<text x="304.8" y="159.6">100nF</text>
<text x="63.5" y="167.2">U5C</text>
<text x="86.4" y="172.3">C9</text>
<text x="177.8" y="171">R3</text>
<text x="190.5" y="169.8">A2.1</text>
<text x="63.5" y="179.9">SN74LVC2GU04</text>
<text x="86.4" y="177.4">100nF</text>
<text x="134.7" y="176.1">U3</text>
<text x="185.5" y="179.9">R4</text>
<text x="223.6" y="177.4">A2.2</text>
<text x="66.1" y="182.5">U5B</text>
<text x="177.8" y="181.4">1k</text>
<text x="256.6" y="185">A2.3</text>
<text x="66.1" y="190.1">SN74LVC2GU04</text>
<text x="122" y="188.8">C18</text>
<text x="185.5" y="187.5">1k</text>
<text x="195.6" y="187.5">R5</text>
<text x="119.4" y="197.7">12pF</text>
<text x="195.6" y="195.2">1k</text>
<text x="208.3" y="200.2">C3</text>
<text x="218.5" y="200.2">C4</text>
<text x="228.6" y="200.2">C5</text>
<text x="208.3" y="205.3">12pF</text>
<text x="218.5" y="205.3">12pF</text>
<text x="228.6" y="205.3">12pF</text>
<text x="332.8" y="205.3">R11</text>
<text x="332.8" y="207.9">180</text>
<text x="348" y="205.3">R12</text>
<text x="348" y="207.9">220</text>
<text x="134.7" y="217">SKY13408-465LF</text>
<text x="309.9" y="220.6">LED_GREEN</text>
<text x="355.6" y="220.6">LED_RED</text>
<text x="165.1" y="249.8">R13</text>
<text x="185.5" y="249.8">R14</text>
<text x="165.1" y="260.2">220</text>
<text x="185.5" y="260.2">220</text>
</g>
<g font-size="2.3">
<text x="161.8" y="65.5">9</text>
<text x="161.8" y="70.6">1</text>
<text x="161.8" y="68.1">6</text>
<text x="161.8" y="75.7">8</text>
<text x="323.6" y="74.3">VDDS</text>
<text x="346.2" y="75.7">18</text>
<text x="346.2" y="73.2">20</text>
<text x="365" y="75.7">17</text>
<text x="365" y="73.2">19</text>
<text x="130.3" y="78.2">11</text>
<text x="131.6" y="83.3">3</text>
<text x="161.8" y="78.2">5</text>
<text x="161.8" y="80.8">2</text>
<text x="346.2" y="83.3">12</text>
<text x="346.2" y="80.8">14</text>
<text x="346.2" y="78.2">16</text>
<text x="365" y="83.3">11</text>
<text x="365" y="80.8">13</text>
<text x="365" y="78.2">15</text>
<text x="131.6" y="85.9">4</text>
<text x="131.6" y="88.4">7</text>
<text x="346.2" y="85.9">10</text>
<text x="347.5" y="88.4">8</text>
<text x="365" y="88.4">7</text>
<text x="365" y="85.9">9</text>
<text x="60.5" y="93.5">1</text>
<text x="70.4" y="93.5">6</text>
<text x="130.3" y="90.9">10</text>
<text x="130.3" y="93.5">12</text>
<text x="347.5" y="93.5">4</text>
<text x="347.5" y="90.9">6</text>
<text x="365" y="93.5">3</text>
<text x="365" y="90.9">5</text>
<text x="130.3" y="96">13</text>
<text x="205.8" y="98.6">VDDS</text>
<text x="224.1" y="96.8">4</text>
<text x="238.8" y="101.2">VDDS</text>
<text x="257.1" y="96.8">4</text>
<text x="271.8" y="101.2">VDDS</text>
<text x="290.2" y="96.8">4</text>
<text x="347.5" y="96">2</text>
<text x="365" y="96">1</text>
<text x="215.4" y="106.2">5</text>
<text x="230.4" y="106.2">3</text>
<text x="248.5" y="106.2">5</text>
<text x="263.4" y="106.2">3</text>
<text x="281.5" y="106.2">5</text>
<text x="296.5" y="106.2">3</text>
<text x="70.4" y="113.8">6</text>
<text x="27.4" y="117.6" transform="rotate(-90 27.4 117.6)">M2</text>
<text x="30" y="117.6" transform="rotate(-90 30 117.6)">2</text>
<text x="32.5" y="117.6" transform="rotate(-90 32.5 117.6)">M1</text>
<text x="70.4" y="116.3">4</text>
<text x="221.6" y="115.7">1</text>
<text x="226.7" y="115.7">2</text>
<text x="254.6" y="115.7">1</text>
<text x="259.7" y="115.7">2</text>
<text x="287.6" y="115.7">1</text>
<text x="292.7" y="115.7">2</text>
<text x="37.4" y="124">1</text>
<text x="52.9" y="124">5</text>
<text x="70.4" y="121.4">1</text>
<text x="52.9" y="131.6">2</text>
<text x="70.4" y="126.5">3</text>
<text x="348.8" y="141.7">20</text>
<text x="367.6" y="141.7">19</text>
<text x="221.6" y="145.1">2</text>
<text x="226.7" y="145.1">1</text>
<text x="233.7" y="146.9">VDDS</text>
<text x="254.6" y="145.1">2</text>
<text x="259.7" y="145.1">1</text>
<text x="266.7" y="146.9">VDDS</text>
<text x="287.6" y="145.1">2</text>
<text x="292.7" y="145.1">1</text>
<text x="299.8" y="146.9">VDDS</text>
<text x="348.8" y="149.4">14</text>
<text x="348.8" y="146.8">16</text>
<text x="348.8" y="144.3">18</text>
<text x="367.6" y="149.4">13</text>
<text x="367.6" y="146.8">15</text>
<text x="367.6" y="144.3">17</text>
<text x="215.4" y="151.9">3</text>
<text x="230.4" y="151.9">5</text>
<text x="248.5" y="151.9">3</text>
<text x="263.4" y="151.9">5</text>
<text x="281.5" y="151.9">3</text>
<text x="296.5" y="151.9">5</text>
<text x="348.8" y="154.4">10</text>
<text x="348.8" y="151.9">12</text>
<text x="367.6" y="154.4">9</text>
<text x="367.6" y="151.9">11</text>
<text x="350.1" y="159.5">6</text>
<text x="350.1" y="157">8</text>
<text x="367.6" y="159.5">5</text>
<text x="367.6" y="157">7</text>
<text x="81.3" y="164.7">VDDS</text>
<text x="224.1" y="163.9">4</text>
<text x="257.1" y="163.9">4</text>
<text x="290.2" y="163.9">4</text>
<text x="350.1" y="164.6">2</text>
<text x="350.1" y="162.1">4</text>
<text x="367.6" y="164.6">1</text>
<text x="367.6" y="162.1">3</text>
<text x="78" y="169.7">5</text>
<text x="60.5" y="174.8">2</text>
<text x="161.8" y="179.8">9</text>
<text x="63" y="184.9">3</text>
<text x="72.9" y="184.9">4</text>
<text x="161.8" y="184.9">1</text>
<text x="161.8" y="182.4">6</text>
<text x="161.8" y="190">8</text>
<text x="130.3" y="192.5">11</text>
<text x="131.6" y="197.6">3</text>
<text x="161.8" y="192.5">5</text>
<text x="161.8" y="195.1">2</text>
<text x="131.6" y="200.2">4</text>
<text x="131.6" y="202.7">7</text>
<text x="130.3" y="205.2">10</text>
<text x="130.3" y="207.8">12</text>
<text x="130.3" y="210.3">13</text>
<text x="329.7" y="214.2" transform="rotate(-90 329.7 214.2)">2</text>
<text x="344.9" y="214.2" transform="rotate(-90 344.9 214.2)">2</text>
<text x="329.7" y="226.6" transform="rotate(-90 329.7 226.6)">1</text>
<text x="344.9" y="226.6" transform="rotate(-90 344.9 226.6)">1</text>
<text x="160.1" y="245.7">Antenna array tuning resistors</text>
<text x="317.5" y="291.7">Date:</text>
<text x="353.1" y="291.7">Friday, March 23, 2018</text>
</g>
<g font-size="2.3" fill="#004080">
<text x="156" y="69.7">V2</text>
<text x="156" y="67.1">V1</text>
<text x="154.5" y="77.3">RF1</text>
<text x="156" y="72.2">V3</text>
<text x="135.9" y="79.8">RFC</text>
<text x="154.5" y="79.8">RF2</text>
<text x="154.5" y="82.4">RF3</text>
<text x="135.9" y="84.9">GND</text>
<text x="135.9" y="87.5">GND</text>
<text x="135.9" y="90">GND</text>
<text x="135.9" y="92.5">GND</text>
<text x="135.9" y="95.1">GND</text>
<text x="135.9" y="97.6">EGP</text>
<text x="60.2" y="115.4">VCTL1</text>
<text x="60.2" y="117.9">VCTL2</text>
<text x="57.2" y="125.6">IN</text>
<text x="61.3" y="123">OUT1</text>
<text x="61.3" y="128.1">OUT2</text>
<text x="57.2" y="133.2">GND</text>
<text x="70.1" y="171.3">VCC</text>
<text x="64.8" y="176.4">GND</text>
<text x="156" y="184">V2</text>
<text x="156" y="181.4">V1</text>
<text x="154.5" y="191.6">RF1</text>
<text x="156" y="186.5">V3</text>
<text x="135.9" y="194.1">RFC</text>
<text x="154.5" y="194.1">RF2</text>
<text x="154.5" y="196.7">RF3</text>
<text x="135.9" y="199.2">GND</text>
<text x="135.9" y="201.8">GND</text>
<text x="135.9" y="204.3">GND</text>
<text x="135.9" y="206.8">GND</text>
<text x="135.9" y="209.4">GND</text>
<text x="135.9" y="211.9">EGP</text>
</g>
<g font-size="2.3" fill="#f00">
<text x="168.2" y="75.7">ANT1</text>
<text x="168.2" y="78.3">ANT2</text>
<text x="168.2" y="80.8">ANT3</text>
<text x="391.7" y="83.4">Ax</text>
<text x="391.7" y="88.4">Ax.2</text>
<text x="391.7" y="85.9">Ax.1</text>
<text x="46.3" y="93.5">Ax</text>
<text x="74.2" y="93.3">_Ax</text>
<text x="391.7" y="91">Ax.3</text>
<text x="234.2" y="121.5">Ax</text>
<text x="221.5" y="129.1">Ax.1</text>
<text x="254.6" y="129.1">Ax.2</text>
<text x="287.6" y="129.1">Ax.3</text>
<text x="234.2" y="136.5">_Ax</text>
<text x="329.5" y="177.3" transform="rotate(-90 329.5 177.3)">DIO7_GLED/LED_PWM</text>
<text x="337.1" y="174.8" transform="rotate(-90 337.1 174.8)">DIO6_RLED</text>
<text x="168.2" y="190">ANT4</text>
<text x="168.2" y="192.6">ANT5</text>
<text x="168.2" y="195.1">ANT6</text>
</g>
<g font-size="2">
<text x="337.9" y="73.1">J1.1</text>
<text x="370.9" y="75.6">J3.22</text>
<text x="370.9" y="83.2">J3.25</text>
<text x="370.9" y="85.8">J3.26</text>
<text x="370.9" y="88.3">J3.27</text>
<text x="370.9" y="90.8">J3.28</text>
<text x="340.4" y="141.6">J4.40</text>
<text x="370.9" y="141.6">J2.20</text>
<text x="340.4" y="144.2">J4.39</text>
</g>
<g font-size="1.8">
<text x="44" y="1.9">1</text>
<text x="127" y="1.9">2</text>
<text x="209.9" y="1.9">3</text>
<text x="292.9" y="1.9">4</text>
<text x="375.8" y="1.9">5</text>
<text x=".7" y="40.6">A</text>
<text x="418" y="40.6">A</text>
<text x=".7" y="113.6">B</text>
<text x="418" y="113.6">B</text>
<text x=".7" y="186.6">C</text>
<text x="418" y="186.6">C</text>
<text x=".7" y="259.5">D</text>
<text x="418" y="259.5">D</text>
<text x="44" y="296.3">1</text>
<text x="127" y="296.3">2</text>
<text x="209.9" y="296.3">3</text>
<text x="292.9" y="296.3">4</text>
<text x="375.8" y="296.3">5</text>
</g>
</svg>
